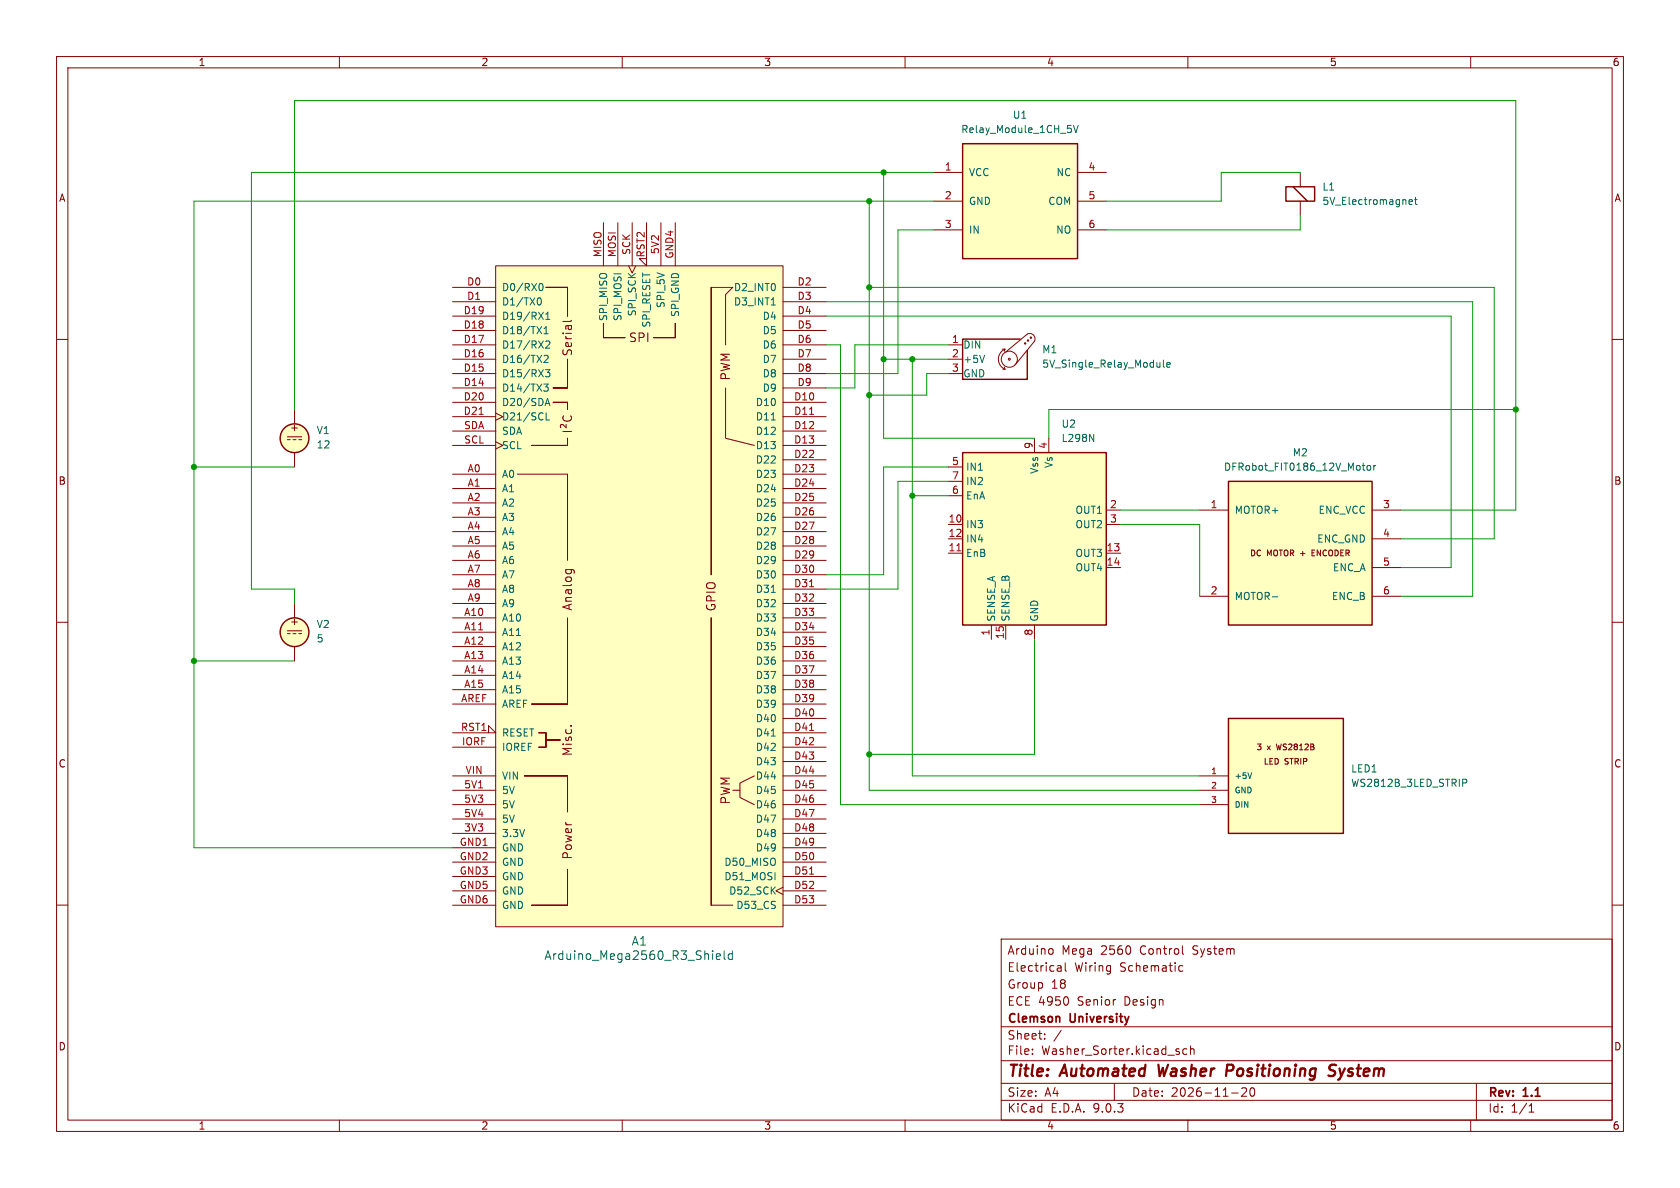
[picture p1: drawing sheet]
<svg xmlns="http://www.w3.org/2000/svg" width="297mm" height="210mm" viewBox="0 0 297 210" stroke-linecap="round" stroke-linejoin="round" font-family="sans-serif">
<g fill="none" stroke="#840000" stroke-width=".18">
<path d="M10 10h277v190h-277zM12 12h273v186h-273zM60 10v2M110 10v2M160 10v2M210 10v2M260 10v2M10 60h2M285 60h2M10 110h2M50.8 111.5h2.5M50.8 112h.5"/>
<path d="M51.8 112h.5M52.1 106.7v2.5M52.1 114.3v2.5M52.8 112h.5M285 110h2M10 160h2M177 166h108v32h-108zM185.7 167.7l.3 .1 .2 .2-.1 .6-.4 .1M187 170.8h.5l.1 .9M187 171.6h.6M187.6 171.1l-.6 .1M188.3 170.2v1.3l.2 .2"/>
<path d="M188.7 176.3l.2 .5-.2 .8M208.5 171.6l.2 .1 .4-.1M209 167.2v1.3l.2 .2M209.1 170.8l-.4-.1-.2 .1M285 160h2M60 198v2M110 198v2M160 198v2M177 194.5h108M177 191.5h108M177 187.5h108M177 181.5h108"/>
<path d="M182.5 186.3v.1M182.5 185.5v.1M184.7 183.6v.1M184.7 182.8v.1M187.6 182.1l-1.3 2M197 191.5v3M209.8 185.5l-.4-.1-.3 .3v.4l.1 .2h.6M210 198v2M210.5 185.5l.2-.1 .3 .1 .1 .9M210.5 184.9v1.5M217.7 193.2h1.2M220.3 192.4v.5l-.8 .9h.9"/>
<path d="M221.1 192.4a.81 .81 0 0 0 .4 1.4l.2-.1 .1-.5-.1-.8M260 198v2M261 191.5v6.5M270.3 196.6h.9M270.3 195.5l.4-.4v1.5"/>
</g>
<path d="M204.8 188.2l.2 2 .6-1.4M217.7 188.2h-.7l-.3 2M217.8 189.2l-1 .1M236.2 188.3a.85 .85 0 0 0-1.1 .1 .45 .45 0 0 0 .2 .8l.4 .1a.49 .49 0 0 1 .3 .5 .49 .49 0 0 1-.4 .4l-.8-.1M236.8 190.8l-.2 .1" fill="none" stroke="#840000" stroke-width=".4"/>
<circle cx="52.1" cy="111.8" r="2.54" fill="#ffffc2" stroke="#ffffc2" stroke-width=".18"/>
<circle cx="52.1" cy="111.8" r="2.54" fill="none" stroke="#840000" stroke-width=".25"/>
<path d="M170.2 80h25.4v30.5h-25.4z" fill="#ffffc2"/>
<g fill="none" stroke="#840000" stroke-width=".25">
<path d="M170.2 80h25.4v30.5h-25.4z"/>
<circle cx="52.1" cy="77.5" r="2.54"/>
</g>
<g fill="none" stroke="#840000" stroke-width=".18">
<path d="M50.8 77.2h2.5M50.8 77.7h.5M51.8 77.7h.5M52.1 72.4v2.5M52.8 77.7h.5M182.9 77.5v2.5M185.4 77.5v2.5M52.1 80v2.6M167.6 82.6h2.6M167.6 85.1h2.6M167.6 87.6h2.6M167.6 92.7h2.6"/>
<path d="M167.6 95.3h2.6M167.6 97.8h2.6M195.6 92.7h2.5M195.6 97.8h2.5M195.6 90.2h2.5M175.3 110.5v2.5M177.8 110.5v2.5M182.9 110.5v2.5M195.6 100.3h2.5"/>
</g>
<path d="M169.2 97.4h.7" fill="none" stroke="#a90000" stroke-width=".18"/>
<path d="M192.6 76.8l.8 1.2v-1.2" fill="none" stroke="#006464" stroke-width=".18"/>
<circle cx="52.1" cy="77.5" r="2.54" fill="#ffffc2" stroke="#ffffc2" stroke-width=".18"/>
<path d="M217.2 127h20.3v20.3h-20.3z" fill="#ffffc2"/>
<path d="M217.2 127h20.3v20.3h-20.3z" fill="none" stroke="#840000" stroke-width=".25"/>
<path d="M212.1 137.2h5.1M212.1 139.7h5.1M212.1 142.2h5.1" fill="none" stroke="#840000" stroke-width=".18"/>
<path d="M221.3 136.6l-.4 1M258.6 137.7h.5l.2 .3-.1 .3-.6 .1" fill="none" stroke="#006464" stroke-width=".18"/>
<path d="M87.6 47h50.8v116.8h-50.8z" fill="#ffffc2"/>
<g fill="none" stroke="#840000" stroke-width=".18">
<path d="M106.7 39.4v7.6M109.2 39.4v7.6M111.8 39.4v7.6M114.3 39.4v7.6l-1.3-1.3h1.3M116.8 39.4v7.6M119.4 39.4v7.6M80 50.8h7.6M80 53.3h7.6M80 55.9h7.6M80 58.4h7.6M87.6 47h50.8v116.8h-50.8zM96.5 50.8h3.8z"/>
<path d="M100.3 50.8v5.1zM101 56.6l-.2 .2h-1.3M106.7 57.2v2.5zM106.7 59.7h3.8zM111.1 47l.7 1.3 .6-1.3M115.6 59.7h3.8zM119.4 57.2v2.5zM125.7 50.8h3.8l-1.2 1.3v8.9M125.7 50.8v50.8zM138.4 50.8h7.6M138.4 53.3h7.6M138.4 55.9h7.6"/>
<path d="M138.4 58.4h7.6M80 61h7.6M80 63.5h7.6M80 66h7.6M80 68.6h7.6M80 71.1h7.6M80 73.7h7.6M80 76.2h7.6M80 78.7h7.6M87.6 73l1.3 .7-1.3 .6M87.6 78.1l1.3 .6-1.3 .7M94 78.7h6.3z"/>
<path d="M97.8 68.6h2.5zM97.8 71.1h2.5zM99.5 76.3h1.5M99.6 73.5a.61 .61 0 0 0 0 .8 .61 .61 0 0 0 .8 .2 .57 .57 0 0 0 .6-.3 .57 .57 0 0 0-.1-.7M100.1 75v.6l-.5-.5a.31 .31 0 0 0-.5 .2v.3M100.3 63.5v5.1zM100.3 71.1v1.3zM100.3 77.5v1.2zM128.3 68.6v8.9l5 1.2M138.4 61h7.6M138.4 63.5h7.6M138.4 66h7.6"/>
<path d="M138.4 68.6h7.6M138.4 71.1h7.6M138.4 73.7h7.6M138.4 76.2h7.6M138.4 78.7h7.6M80 83.8h7.6M80 86.4h7.6M80 88.9h7.6M80 91.4h7.6M80 94h7.6M80 96.5h7.6M80 99.1h7.6"/>
<path d="M91.4 83.8h8.9v15.3M138.4 83.8h7.6M138.4 86.4h7.6M138.4 88.9h7.6M138.4 91.4h7.6M138.4 94h7.6M138.4 96.5h7.6M138.4 99.1h7.6M138.4 81.3h7.6M80 101.6h7.6M80 104.1h7.6M80 106.7h7.6"/>
<path d="M80 109.2h7.6M80 111.8h7.6M80 114.3h7.6M80 116.8h7.6M80 119.4h7.6M100 100.7h1.2l.3 .1M100.1 100.7l-.1 .1M100.3 109.2v15.3M101 100.7v.1M125.7 109.2v50.8zM138.4 101.6h7.6M138.4 104.1h7.6"/>
<path d="M138.4 106.7h7.6M138.4 109.2h7.6M138.4 111.8h7.6M138.4 114.3h7.6M138.4 116.8h7.6M138.4 119.4h7.6M80 129.5h7.6l-1.2-1.2v1.2M80 139.7h7.6M80 121.9h7.6M80 124.5h7.6M80 132.1h7.6M80 137.2h7.6"/>
<path d="M92.7 137.2h7.6zM94 124.5h6.3zM95.2 129.5h1.3zM95.2 132.1h1.3zM96.5 129.5v2.6zM96.5 130.8h2.6zM100.3 137.2v6.3zM100.9 128.3h.1M129.5 139.7h1.3M133.3 137.2l-2.5 1.2v2.6l2.5 1.2M138.4 139.7h7.6M138.4 121.9h7.6"/>
<path d="M138.4 124.5h7.6M138.4 129.5h7.6M138.4 132.1h7.6M138.4 137.2h7.6M138.4 127h7.6M138.4 134.6h7.6M80 142.2h7.6M80 144.8h7.6M80 147.3h7.6M80 149.9h7.6M80 152.4h7.6M80 154.9h7.6"/>
<path d="M80 157.5h7.6M100.3 153.7v6.3zM138.4 156.8l-1.2 .7 1.2 .6M138.4 142.2h7.6M138.4 144.8h7.6M138.4 147.3h7.6M138.4 149.9h7.6M138.4 152.4h7.6M138.4 154.9h7.6M138.4 157.5h7.6M80 160h7.6M94 160h6.3z"/>
<path d="M125.7 160h3.8M138.4 160h7.6"/>
</g>
<g fill="none" stroke="#006464" stroke-width=".18">
<path d="M95.2 52.7l.1-.1a.68 .68 0 0 1 .4 .7 .68 .68 0 0 1-.4 .6h-.1M95.3 50.4l.3-.3a.68 .68 0 0 1 .4 .6 .68 .68 0 0 1-.4 .7l-.3-.3M96.2 59h.7M96.2 58.1l.3-.4v1.3M96.5 56.5h.7M96.5 55.6l.3-.4v1.3M136.3 53.9h.8M96.1 67.9h.8l-.4 .5 .3 .1v.5l-.1 .2-.6-.2M96.2 62.9l.5-.1 .2 .4-.8 .9h.8M96.4 71.7l.4-1.3 .4 1.3M96.4 65.3h.8l-.4 .5 .4 .2v.5l-.2 .1-.6-.1M96.5 60.4l.5-.1 .2 .3-.8 .9h.8"/>
<path d="M96.5 71.3h.6M96.5 73v1.2h.7M136.3 74.2h.8M136.3 104.7h.8M136.3 130.1h.8M126.6 169.1l.8-.1-.1-.3-.4-.1-.3 .2 .1 .7h.6M128 168.1v1.3l.2 .2M129.5 168.7l-.5-.1-.3 .3v.4l.2 .2h.6M129.5 168.1v1.5"/>
</g>
<path d="M84.7 73.2h.7M143.1 73.2h.7M143.1 103.7h.7M143.1 129.1h.7M143.1 154.5h.7" fill="none" stroke="#a90000" stroke-width=".18"/>
<path d="M217.2 85.1h25.4v25.4h-25.4z" fill="#ffffc2"/>
<path d="M227.3 33h5.1v2.6h-5.1zM228.6 33l2.5 2.6M217.2 85.1h25.4v25.4h-25.4z" fill="none" stroke="#840000" stroke-width=".25"/>
<path d="M229.9 30.5v2.5M229.9 35.6v2.5M212.1 90.2h5.1M232 97.7h.3M232.4 97.2h-.4v1.1h.4M242.6 90.2h5M242.6 95.3h5M212.1 105.4h5.1M242.6 105.4h5M242.6 100.3h5" fill="none" stroke="#840000" stroke-width=".18"/>
<path d="M249.1 35.7l.6-.1-.1-.2-.3-.1-.2 .2 .1 .6h.4M250.1 35.3h.4M250.2 34.9v1.1l.3 .1M240.8 82.3h.5M241.2 83.1h.1M241.8 82.3h.3l.2 .2v.4l-.2 .2h-.3l-.1-.2zM242.9 82.3v.8M243.2 82.3l-.3 .2M224.9 105.5h1" fill="none" stroke="#006464" stroke-width=".18"/>
<path d="M170.2 25.4h20.3v20.3h-20.3z" fill="#ffffc2"/>
<path d="M170.2 25.4h20.3v20.3h-20.3zM180.3 59.9h-10.1v7.2h11.4v-5.1" fill="none" stroke="#840000" stroke-width=".25"/>
<g fill="none" stroke="#840000" stroke-width=".18">
<path d="M165.1 30.5h5.1M165.1 35.6h5.1M190.5 30.5h5.1M190.5 35.6h5.1M165.1 40.6h5.1M190.5 40.6h5.1M167.6 61h2.6M167.6 63.5h2.6M167.6 66h2.6M177.2 61.7h.5M177.3 65.3h.4M177.5 64.9l.2 .4"/>
<path d="M177.7 61.7a1.94 1.94 0 0 0-1.2 1.8 1.94 1.94 0 0 0 1.2 1.8M177.7 61.7l-.2 .4M177.8 62.2l3.8-3.1a.94 .94 0 0 1 1.1 .1 .94 .94 0 0 1 .2 1.1l-3.4 4.2"/>
<circle cx="182.2" cy="59.7" r=".13"/>
<circle cx="178.4" cy="63.5" r=".18"/>
<circle cx="178.4" cy="63.5" r="1.42"/>
<circle cx="181.2" cy="60.7" r=".13"/>
<circle cx="181.7" cy="60.2" r=".13"/>
</g>
<path d="M189.4 22.8v.5M189.8 22.2l.4 1.2 .4-1.2M174.1 62.8l-.5 1.3M205.1 64.1v.8M205.1 64.8l-.1 .1M205.7 63.6v1.1l.2 .2M206.3 64.5l.6-.1-.1-.3h-.3l-.2 .2v.6h.5" fill="none" stroke="#006464" stroke-width=".18"/>
<g fill="none" stroke="#009600" stroke-width=".18">
<path d="M153.7 35.6v104.1h58.4M156.2 30.5v47h26.7M165.1 30.5h-120.7v73.6h7.7v2.6M165.1 35.6h-130.8v114.3h45.7M229.9 30.5h-14v5.1h-20.3M229.9 38.1v2.5h-34.3M146 55.9h110.5v44.4h-8.9M146 53.3h114.3v52.1h-12.7M153.7 50.8h110.5v44.5h-16.6M165.1 40.6h-6.4v25.4h-12.7M52.1 72.4v-54.6h215.9v72.4h-20.4M146 61h2.6v81.2h63.5"/>
<path d="M156.2 63.5h11.4M161.3 63.5v73.7h50.8M167.6 61h-16.5v7.6h-5.1M167.6 66h-3.8v3.9h-10.1M268 72.4h-82.6v5.1M34.3 82.6h17.8M161.3 87.6h6.3M167.6 85.1h-8.9v19h-12.7M167.6 82.6h-11.4v19h-10.2M198.1 92.7h14v12.7M198.1 90.2h14M34.3 116.8h17.8"/>
<path d="M182.9 113v20.4h-29.2"/>
</g>
<g fill="#009600" stroke="#009600" stroke-width=".18">
<circle cx="156.2" cy="63.5" r=".46"/>
<circle cx="153.7" cy="50.8" r=".46"/>
<circle cx="161.3" cy="63.5" r=".46"/>
<circle cx="34.3" cy="82.6" r=".46"/>
<circle cx="153.7" cy="35.6" r=".46"/>
<circle cx="34.3" cy="116.8" r=".46"/>
<circle cx="153.7" cy="69.9" r=".46"/>
<circle cx="161.3" cy="87.6" r=".46"/>
<circle cx="153.7" cy="133.4" r=".46"/>
<circle cx="156.2" cy="30.5" r=".46"/>
<circle cx="268" cy="72.4" r=".46"/>
</g>
<g font-size="2.8" fill="#840000">
<text x="178" y="190.9">Title:</text>
<text x="187.7" y="190.9">Automated</text>
<text x="205.6" y="190.9">Washer</text>
<text x="218.4" y="190.9">Positioning</text>
<text x="237.4" y="190.9">System</text>
</g>
<g font-size="2.1" fill="#840000">
<text x="101.3" y="63.1" transform="rotate(-90 101.3 63.1)">Serial</text>
<text x="111.1" y="60.7">SPI</text>
<text x="129.3" y="67.3" transform="rotate(-90 129.3 67.3)">PWM</text>
<text x="101.3" y="108" transform="rotate(-90 101.3 108)">Analog</text>
<text x="126.7" y="108.2" transform="rotate(-90 126.7 108.2)">GPIO</text>
<text x="101.3" y="133.8" transform="rotate(-90 101.3 133.8)">Misc.</text>
<text x="129.3" y="142.3" transform="rotate(-90 129.3 142.3)">PWM</text>
<text x="101.3" y="152" transform="rotate(-90 101.3 152)">Power</text>
<text x="178" y="172">Electrical</text>
<text x="178" y="169">Arduino</text>
<text x="187.7" y="169">Mega</text>
<text x="189.9" y="172">Wiring</text>
<text x="194.7" y="169">2560</text>
<text x="198" y="172">Schematic</text>
<text x="201.7" y="169">Control</text>
<text x="211.1" y="169">System</text>
<text x="178" y="178">ECE 4950</text>
<text x="178" y="175">Group</text>
<text x="185.8" y="175">18</text>
<text x="190.5" y="178">Senior</text>
<text x="198.9" y="178">Design</text>
<text x="178" y="184">Sheet:</text>
<text x="178" y="181.2">Clemson</text>
<text x="189.2" y="181.2">University</text>
<text x="178" y="186.7">File:</text>
<text x="184.1" y="186.7">Washer_Sorter.kicad_sch</text>
<text x="178" y="196.9">KiCad</text>
<text x="178" y="194.1">Size:</text>
<text x="184.7" y="194.1">A4</text>
<text x="185.7" y="196.9">E.D.A.</text>
<text x="193.3" y="196.9">9.0.3</text>
<text x="200" y="194.1">Date:</text>
<text x="207" y="194.1">2026-11-20</text>
<text x="263" y="194.3">Rev:</text>
<text x="263" y="196.9">Id:</text>
<text x="267.1" y="196.9">1/1</text>
<text x="269.4" y="194.3">1.1</text>
</g>
<g font-size="2.1" fill="#006464">
<text x="111.6" y="167.4">A1</text>
<text x="96.2" y="169.9">Arduino_Mega2560_R3_Shield</text>
</g>
<g font-size="1.8" fill="#840000">
<text x="35" y="11.9">1</text>
<text x="85" y="11.9">2</text>
<text x="135" y="11.9">3</text>
<text x="185" y="11.9">4</text>
<text x="235" y="11.9">5</text>
<text x="285" y="11.9">6</text>
<text x="10.3" y="35.9">A</text>
<text x="285.3" y="35.9">A</text>
<text x="51.2" y="76.4">+</text>
<text x="10.3" y="85.9">B</text>
<text x="285.3" y="85.9">B</text>
<text x="51.2" y="110.7">+</text>
<text x="10.3" y="135.9">C</text>
<text x="285.3" y="135.9">C</text>
<text x="10.3" y="185.9">D</text>
<text x="285.3" y="185.9">D</text>
<text x="35" y="199.9">1</text>
<text x="85" y="199.9">2</text>
<text x="135" y="199.9">3</text>
<text x="185" y="199.9">4</text>
<text x="235" y="199.9">5</text>
<text x="285" y="199.9">6</text>
</g>
<g font-size="1.8" fill="#006464">
<text x="169.8" y="23.7">Relay_Module_1CH_5V</text>
<text x="179" y="21.2">U1</text>
<text x="171.2" y="31.3">VCC</text>
<text x="186.7" y="31.3">NC</text>
<text x="233.7" y="33.9">L1</text>
<text x="171.2" y="36.4">GND</text>
<text x="171.2" y="41.5">IN</text>
<text x="185.2" y="36.4">COM</text>
<text x="186.6" y="41.5">NO</text>
<text x="233.7" y="36.4">5V_Electromagnet</text>
<text x="88.6" y="51.7">D0/RX0</text>
<text x="129.7" y="51.7">D2_INT0</text>
<text x="88.6" y="54.2">D1/TX0</text>
<text x="88.6" y="56.7">D19/RX1</text>
<text x="88.6" y="59.3">D18/TX1</text>
<text x="107.5" y="56.9" transform="rotate(-90 107.5 56.9)">SPI_MISO</text>
<text x="110.1" y="56.9" transform="rotate(-90 110.1 56.9)">SPI_MOSI</text>
<text x="112.6" y="56" transform="rotate(-90 112.6 56)">SPI_SCK</text>
<text x="115.2" y="58" transform="rotate(-90 115.2 58)">SPI_RESET</text>
<text x="117.7" y="54.6" transform="rotate(-90 117.7 54.6)">SPI_5V</text>
<text x="120.2" y="56.1" transform="rotate(-90 120.2 56.1)">SPI_GND</text>
<text x="129.7" y="54.2">D3_INT1</text>
<text x="134.7" y="56.7">D4</text>
<text x="134.7" y="59.3">D5</text>
<text x="88.6" y="61.8">D17/RX2</text>
<text x="88.6" y="64.4">D16/TX2</text>
<text x="134.7" y="61.8">D6</text>
<text x="134.7" y="64.4">D7</text>
<text x="170.2" y="61.8">DIN</text>
<text x="170.2" y="64.4">+5V</text>
<text x="184.2" y="62.7">M1</text>
<text x="184.2" y="65.2">5V_Single_Relay_Module</text>
<text x="88.6" y="66.9">D15/RX3</text>
<text x="88.6" y="69.4">D14/TX3</text>
<text x="88.6" y="72">D20/SDA</text>
<text x="133.5" y="72">D10</text>
<text x="134.7" y="66.9">D8</text>
<text x="134.7" y="69.4">D9</text>
<text x="170.2" y="66.9">GND</text>
<text x="55.9" y="76.9">V1</text>
<text x="88.6" y="74.5">D21/SCL</text>
<text x="88.6" y="77.1">SDA</text>
<text x="133.5" y="74.5">D11</text>
<text x="133.5" y="77.1">D12</text>
<text x="187.6" y="75.8">U2</text>
<text x="55.9" y="79.5">12</text>
<text x="88.6" y="79.6">SCL</text>
<text x="133.5" y="79.6">D13</text>
<text x="133.5" y="82.1">D22</text>
<text x="170.7" y="83.4">IN1</text>
<text x="183.7" y="83.9" transform="rotate(-90 183.7 83.9)">Vss</text>
<text x="186.3" y="82.8" transform="rotate(-90 186.3 82.8)">Vs</text>
<text x="187.6" y="78.3">L298N</text>
<text x="216.3" y="83.4">DFRobot_FIT0186_12V_Motor</text>
<text x="228.4" y="80.9">M2</text>
<text x="88.6" y="84.7">A0</text>
<text x="88.6" y="87.2">A1</text>
<text x="88.6" y="89.8">A2</text>
<text x="133.5" y="84.7">D23</text>
<text x="133.5" y="87.2">D24</text>
<text x="133.5" y="89.8">D25</text>
<text x="170.7" y="86">IN2</text>
<text x="170.7" y="88.5">EnA</text>
<text x="88.6" y="92.3">A3</text>
<text x="88.6" y="94.8">A4</text>
<text x="133.5" y="92.3">D26</text>
<text x="133.5" y="94.8">D27</text>
<text x="170.7" y="93.6">IN3</text>
<text x="190" y="91">OUT1</text>
<text x="190" y="93.6">OUT2</text>
<text x="218.2" y="91">MOTOR+</text>
<text x="233" y="91">ENC_VCC</text>
<text x="88.6" y="97.4">A5</text>
<text x="88.6" y="99.9">A6</text>
<text x="133.5" y="97.4">D28</text>
<text x="133.5" y="99.9">D29</text>
<text x="170.7" y="96.1">IN4</text>
<text x="170.7" y="98.7">EnB</text>
<text x="190" y="98.7">OUT3</text>
<text x="190" y="101.2">OUT4</text>
<text x="232.8" y="96.1">ENC_GND</text>
<text x="235.5" y="101.2">ENC_A</text>
<text x="88.6" y="102.5">A7</text>
<text x="88.6" y="105">A8</text>
<text x="88.6" y="107.5">A9</text>
<text x="133.5" y="102.5">D30</text>
<text x="133.5" y="105">D31</text>
<text x="133.5" y="107.5">D32</text>
<text x="218.2" y="106.3">MOTOR-</text>
<text x="235.4" y="106.3">ENC_B</text>
<text x="55.9" y="111.2">V2</text>
<text x="55.9" y="113.8">5</text>
<text x="88.6" y="110.1">A10</text>
<text x="88.6" y="112.6">A11</text>
<text x="133.5" y="110.1">D33</text>
<text x="133.5" y="112.6">D34</text>
<text x="176.1" y="110" transform="rotate(-90 176.1 110)">SENSE_A</text>
<text x="178.7" y="110" transform="rotate(-90 178.7 110)">SENSE_B</text>
<text x="183.7" y="110" transform="rotate(-90 183.7 110)">GND</text>
<text x="88.6" y="115.2">A12</text>
<text x="88.6" y="117.7">A13</text>
<text x="133.5" y="115.2">D35</text>
<text x="133.5" y="117.7">D36</text>
<text x="88.6" y="120.2">A14</text>
<text x="88.6" y="122.8">A15</text>
<text x="88.6" y="125.3">AREF</text>
<text x="133.5" y="120.2">D37</text>
<text x="133.5" y="122.8">D38</text>
<text x="133.5" y="125.3">D39</text>
<text x="88.6" y="130.4">RESET</text>
<text x="133.5" y="127.9">D40</text>
<text x="133.5" y="130.4">D41</text>
<text x="88.6" y="132.9">IOREF</text>
<text x="133.5" y="132.9">D42</text>
<text x="133.5" y="135.5">D43</text>
<text x="238.8" y="136.8">LED1</text>
<text x="88.6" y="138">VIN</text>
<text x="88.6" y="140.6">5V</text>
<text x="88.6" y="143.1">5V</text>
<text x="133.5" y="138">D44</text>
<text x="133.5" y="140.6">D45</text>
<text x="133.5" y="143.1">D46</text>
<text x="238.8" y="139.3">WS2812B_3LED_STRIP</text>
<text x="88.6" y="145.6">5V</text>
<text x="88.6" y="148.2">3.3V</text>
<text x="133.5" y="145.6">D47</text>
<text x="133.5" y="148.2">D48</text>
<text x="88.6" y="150.7">GND</text>
<text x="88.6" y="153.3">GND</text>
<text x="88.6" y="155.8">GND</text>
<text x="128" y="153.3">D50_MISO</text>
<text x="128" y="155.8">D51_MOSI</text>
<text x="133.5" y="150.7">D49</text>
<text x="88.6" y="158.3">GND</text>
<text x="88.6" y="160.9">GND</text>
<text x="128.8" y="158.3">D52_SCK</text>
<text x="130.1" y="160.9">D53_CS</text>
</g>
<g font-size="1.8" fill="#a90000">
<text x="166.9" y="30.2">1</text>
<text x="166.9" y="35.3">2</text>
<text x="192.3" y="30.2">4</text>
<text x="192.3" y="35.3">5</text>
<text x="166.9" y="40.4">3</text>
<text x="192.3" y="40.4">6</text>
<text x="106.4" y="45.6" transform="rotate(-90 106.4 45.6)">MISO</text>
<text x="109" y="45.6" transform="rotate(-90 109 45.6)">MOSI</text>
<text x="111.5" y="45.2" transform="rotate(-90 111.5 45.2)">SCK</text>
<text x="114" y="45.6" transform="rotate(-90 114 45.6)">RST2</text>
<text x="116.6" y="45" transform="rotate(-90 116.6 45)">5V2</text>
<text x="119.1" y="45.8" transform="rotate(-90 119.1 45.8)">GND4</text>
<text x="82.5" y="50.5">D0</text>
<text x="82.5" y="53.1">D1</text>
<text x="140.9" y="50.5">D2</text>
<text x="140.9" y="53.1">D3</text>
<text x="81.9" y="55.6">D19</text>
<text x="81.9" y="58.2">D18</text>
<text x="140.9" y="55.6">D4</text>
<text x="140.9" y="58.2">D5</text>
<text x="81.9" y="60.7">D17</text>
<text x="81.9" y="63.2">D16</text>
<text x="81.9" y="65.8">D15</text>
<text x="140.9" y="60.7">D6</text>
<text x="140.9" y="63.2">D7</text>
<text x="140.9" y="65.8">D8</text>
<text x="168.2" y="60.7">1</text>
<text x="168.2" y="63.2">2</text>
<text x="168.2" y="65.8">3</text>
<text x="81.9" y="68.3">D14</text>
<text x="81.9" y="70.9">D20</text>
<text x="140.3" y="70.9">D10</text>
<text x="140.9" y="68.3">D9</text>
<text x="81.9" y="73.4">D21</text>
<text x="81.9" y="75.9">SDA</text>
<text x="140.3" y="73.4">D11</text>
<text x="140.3" y="75.9">D12</text>
<text x="82" y="78.5">SCL</text>
<text x="82.6" y="83.6">A0</text>
<text x="140.3" y="78.5">D13</text>
<text x="140.3" y="81">D22</text>
<text x="140.3" y="83.6">D23</text>
<text x="168.2" y="82.3">5</text>
<text x="182.6" y="79.4" transform="rotate(-90 182.6 79.4)">9</text>
<text x="185.2" y="79.4" transform="rotate(-90 185.2 79.4)">4</text>
<text x="82.6" y="86.1">A1</text>
<text x="82.6" y="88.6">A2</text>
<text x="140.3" y="86.1">D24</text>
<text x="140.3" y="88.6">D25</text>
<text x="168.2" y="84.8">7</text>
<text x="168.2" y="87.4">6</text>
<text x="196.1" y="89.9">2</text>
<text x="213.9" y="89.9">1</text>
<text x="244.4" y="89.9">3</text>
<text x="82.6" y="91.2">A3</text>
<text x="82.6" y="93.7">A4</text>
<text x="140.3" y="91.2">D26</text>
<text x="140.3" y="93.7">D27</text>
<text x="167.6" y="92.5">10</text>
<text x="167.6" y="95">12</text>
<text x="196.1" y="92.5">3</text>
<text x="244.4" y="95">4</text>
<text x="82.6" y="96.3">A5</text>
<text x="82.6" y="98.8">A6</text>
<text x="82.6" y="101.3">A7</text>
<text x="140.3" y="96.3">D28</text>
<text x="140.3" y="98.8">D29</text>
<text x="140.3" y="101.3">D30</text>
<text x="167.6" y="97.5">11</text>
<text x="195.5" y="97.5">13</text>
<text x="195.5" y="100.1">14</text>
<text x="244.4" y="100.1">5</text>
<text x="82.6" y="103.9">A8</text>
<text x="82.6" y="106.4">A9</text>
<text x="140.3" y="103.9">D31</text>
<text x="140.3" y="106.4">D32</text>
<text x="213.9" y="105.2">2</text>
<text x="244.4" y="105.2">6</text>
<text x="82" y="109">A10</text>
<text x="82" y="111.5">A11</text>
<text x="140.3" y="109">D33</text>
<text x="140.3" y="111.5">D34</text>
<text x="175" y="112.5" transform="rotate(-90 175 112.5)">1</text>
<text x="177.5" y="113.1" transform="rotate(-90 177.5 113.1)">15</text>
<text x="182.6" y="112.5" transform="rotate(-90 182.6 112.5)">8</text>
<text x="82" y="114">A12</text>
<text x="82" y="116.6">A13</text>
<text x="82" y="119.1">A14</text>
<text x="140.3" y="114">D35</text>
<text x="140.3" y="116.6">D36</text>
<text x="140.3" y="119.1">D37</text>
<text x="81.4" y="124.2">AREF</text>
<text x="82" y="121.7">A15</text>
<text x="140.3" y="121.7">D38</text>
<text x="140.3" y="124.2">D39</text>
<text x="81.4" y="129.3">RST1</text>
<text x="81.6" y="131.8">IORF</text>
<text x="140.3" y="126.7">D40</text>
<text x="140.3" y="129.3">D41</text>
<text x="140.3" y="131.8">D42</text>
<text x="82.2" y="136.9">VIN</text>
<text x="140.3" y="134.4">D43</text>
<text x="140.3" y="136.9">D44</text>
<text x="82" y="139.4">5V1</text>
<text x="82" y="142">5V3</text>
<text x="140.3" y="139.4">D45</text>
<text x="140.3" y="142">D46</text>
<text x="81.2" y="149.6">GND1</text>
<text x="82" y="144.5">5V4</text>
<text x="82" y="147.1">3V3</text>
<text x="140.3" y="144.5">D47</text>
<text x="140.3" y="147.1">D48</text>
<text x="140.3" y="149.6">D49</text>
<text x="81.2" y="152.1">GND2</text>
<text x="81.2" y="154.7">GND3</text>
<text x="140.3" y="152.1">D50</text>
<text x="140.3" y="154.7">D51</text>
<text x="81.2" y="157.2">GND5</text>
<text x="81.2" y="159.8">GND6</text>
<text x="140.3" y="157.2">D52</text>
<text x="140.3" y="159.8">D53</text>
</g>
<g font-size="1.4" fill="#840000">
<text x="220.9" y="98.5">DC</text>
<text x="223.9" y="98.5">MOTOR +</text>
<text x="232.3" y="98.5">ENCODER</text>
<text x="222" y="132.8">3</text>
<text x="223.3" y="135.4">LED</text>
<text x="224" y="132.8">x</text>
<text x="225.9" y="132.8">WS2812B</text>
<text x="227.1" y="135.4">STRIP</text>
</g>
<g font-size="1.4" fill="#a90000">
<text x="214" y="136.9">1</text>
<text x="214" y="139.4">2</text>
<text x="214" y="142">3</text>
</g>
<g font-size="1.4" fill="#006464">
<text x="218.2" y="137.9">+5V</text>
<text x="218.2" y="140.4">GND</text>
<text x="218.2" y="143">DIN</text>
</g>
</svg>
